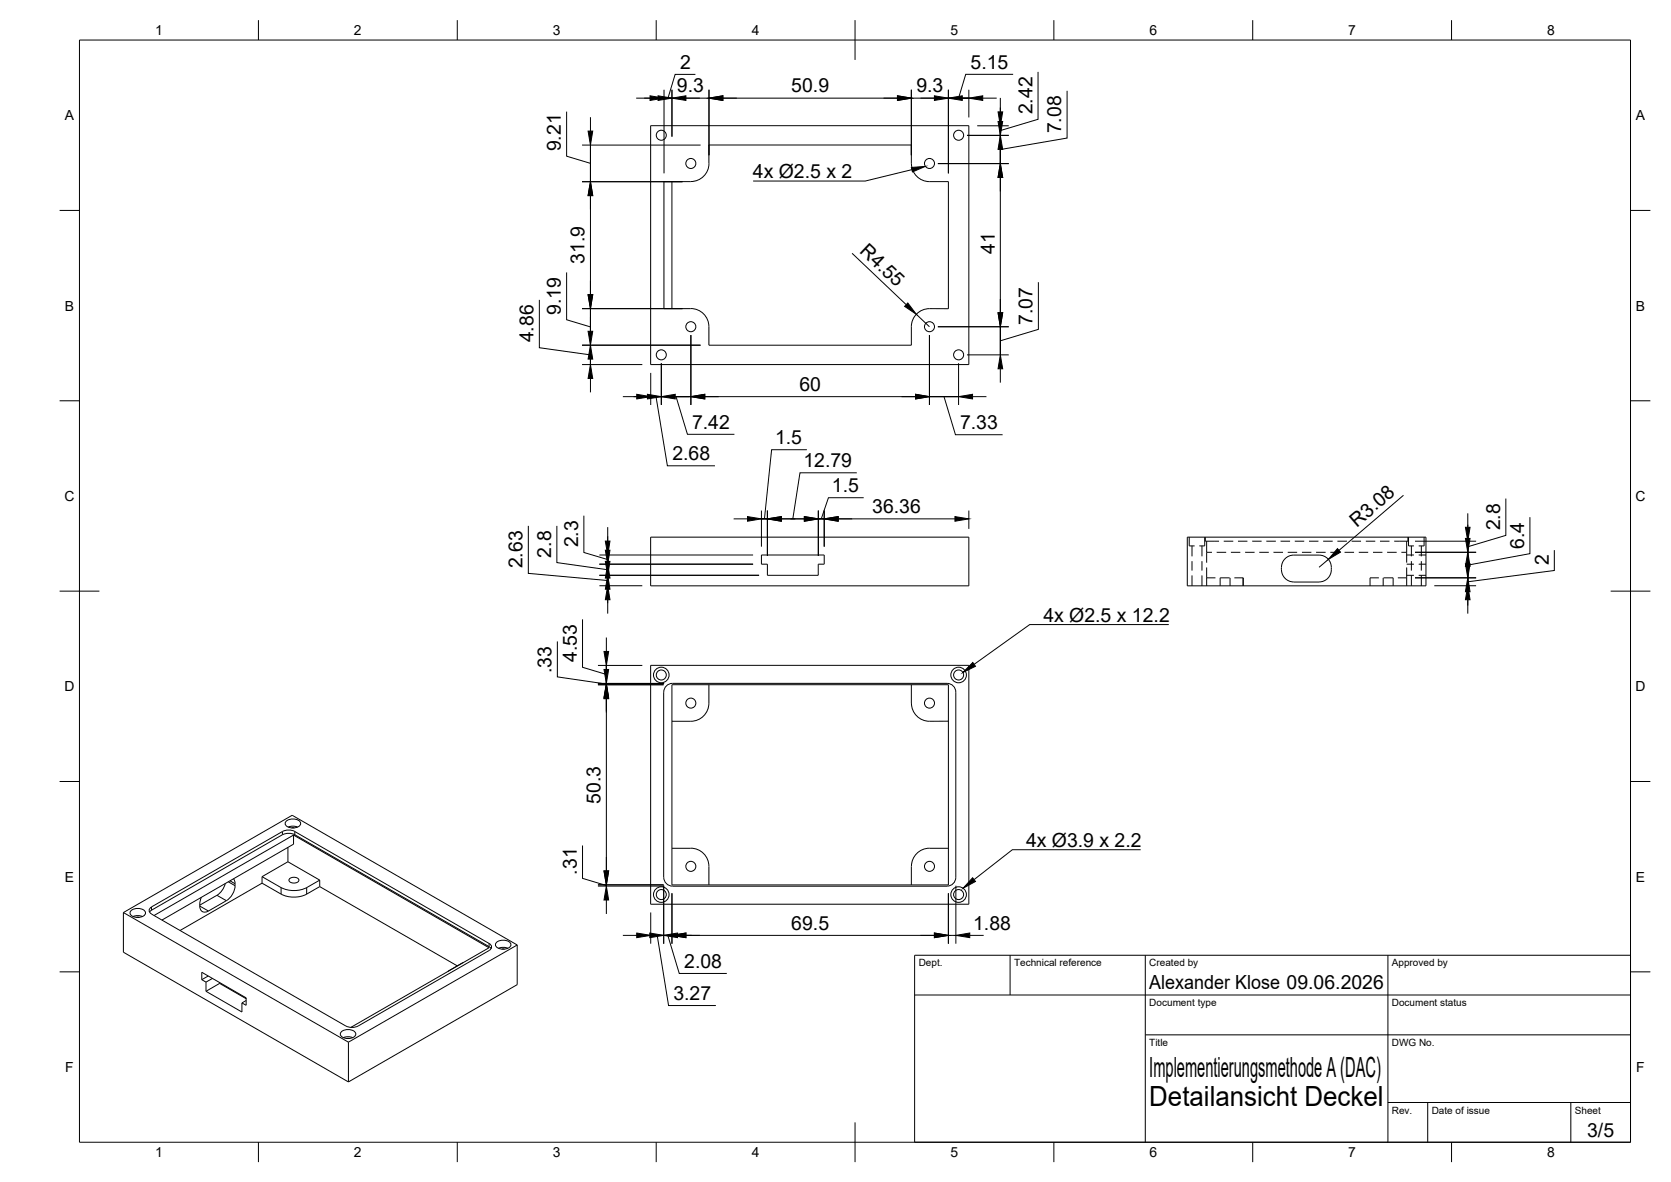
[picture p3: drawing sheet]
<svg xmlns="http://www.w3.org/2000/svg" width="420mm" height="297mm" viewBox="0 0 420 297" stroke-linecap="round" stroke-linejoin="round" font-family="sans-serif">
<!-- layer: Visible -->
<g fill="none" stroke="#000" stroke-width=".25">
<path d="M163.6 31.6h80v60h-80zM169 45.6v32M229.2 41.1a4.6 4.6 0 0 0 4.5 4.5h4.8v32h-4.8a4.6 4.6 0 0 0-4.5 4.5v4.6h-51v-4.6a4.5 4.5 0 0 0-4.5-4.5h-6.8v-32h6.8a4.6 4.6 0 0 0 4.6-4.5l-.1-4.7h51v4.7M163.6 135h80v12.2h-80zM191.5 139.5h15.7v2.3h-1.5v2.8h-12.7v-2.8h-1.5zM298.5 135h60v12.2h-60zM323.4 140.2l1.2-.6 .7-.1h6.4a3.4 3.4 0 0 1 3.1 3.4 3.4 3.4 0 0 1-3.1 3.4l-6.4-.1a3.4 3.4 0 0 1-3-2.3 3.4 3.4 0 0 1 1.1-3.7zM163.6 167.2h80v60h-80zM169 172.1h69.5v50.3h-69.5zM178.2 172.1v4.6a4.6 4.6 0 0 1-4.5 4.6h-4.7M229.2 172.1v4.6M229.2 176.7a4.6 4.6 0 0 0 4.5 4.6l4.8-.1"/>
<path d="M71.9 206.4a2.57 2.57 0 0 1 3.7 .4 1.59 1.59 0 0 1-2 1.3l-.4-.1a1.12 1.12 0 0 1-1.2-.4 1.12 1.12 0 0 1-.1-1.2zM72.4 213v3.6M72.4 216.6l8 4.6M72.4 216.6l-6.5 3.7M72.5 207.8l1.4-.2 .9 .2M73.3 208h.7M73.8 209.9l49.2 28.3-34.8 20M73.8 209.9l-35.1 20.2M73.8 209.9v2.2l-33.1 19.1M169 213.2h4.7a4.5 4.5 0 0 1 4.5 4.5v4.7M229.2 217.7v4.7M238.5 213.2h-4.8a4.5 4.5 0 0 0-4.5 4.5"/>
<path d="M31 229.3l42.5-24.4 56.5 32.6M31 229.3l56.6 32.6M31 229.3v10l56.6 32.6M32.9 228.9a2.57 2.57 0 0 1 3.7 .3 1.59 1.59 0 0 1-2 1.4l-.5-.1a1.12 1.12 0 0 1-1.1-.4 1.12 1.12 0 0 1-.1-1.2zM33.5 230.3l1.4-.2 .9 .2M34.3 230.5h.7M38.1 228.7l32.9-18.9 1-.4h1.1l1 .4 48.9 28.1 .5 .5M38.1 227.9l32.9-18.9 1-.4h1.1l1 .4 48.9 28.1a.94 .94 0 0 1 .6 .9 .94 .94 0 0 1-.6 .9l-32.9 18.9-1 .4h-1.1l-1-.4-48.9-28.1M38.1 228.7l-.5 .5M38.1 227.9a.94 .94 0 0 0-.6 .9 .94 .94 0 0 0 .6 .9M50.6 225.5a3.4 3.4 0 0 0 .3 3.6l.9 .1 .6-.3 4.5-2.6M56.6 222.1l-.4 1.1-1.2 1.5-4.8 2.8"/>
<path d="M58.7 220.8a4.3 4.3 0 0 1-1.8 5.5M65.9 221.9l4.8 2.8a7.2 7.2 0 0 0 6.4 0l3.3-1.9M65.9 221.9l-20.6 11.9M65.9 220.3v1.6M65.9 220.3l4.8 2.8M70.7 223a7.2 7.2 0 0 0 6.4 0M72.7 220.9a1.54 1.54 0 0 1 2.5 .3 1.45 1.45 0 0 1-2.6 0zM80.4 221.2v1.6M80.4 222.8l34.6 19.9M80.4 221.2l-3.3 1.9M124.8 236.9a2.57 2.57 0 0 1 3.7 .3 1.59 1.59 0 0 1-2 1.3h-.5a1.12 1.12 0 0 1-1.1-.4 1.12 1.12 0 0 1-.1-1.2zM125.4 238.3l1.4-.2 .9 .2"/>
<path d="M126.2 238.5h.7M130 237.5l-42.4 24.4M130 237.5v9.9l-42.4 24.5M169.1 222.7h69M169.1 222.7a2.23 2.23 0 0 1-2.2-2.2v-46.6a2.19 2.19 0 0 1 2.2-2.2h69a2.19 2.19 0 0 1 2.2 2.2v46.6a2.19 2.19 0 0 1-2.2 2.2M50.7 246.2v-1.9l11.2 6.5v1.8l-1.1-.6M50.7 246.2l1.1 .6M51.8 246.8v2.3M51.8 249.1l9 5.2v-2.3M52.4 245.3l-1.7 .9M53.4 245.9l-1.6 .9M55.2 246.9v.2"/>
<path d="M55.2 247.1l-3.4 2M55.2 247.1l6.7 3.9M61.9 251.4l-1.1 .6M85.8 259.4a2.57 2.57 0 0 1 3.6 .3 1.59 1.59 0 0 1-1.9 1.3h-.5a1.12 1.12 0 0 1-1.1-.4 1.12 1.12 0 0 1-.1-1.2zM113.1 243.8l-.5 .3M116.4 241.9l-3.3 1.9M86.3 260.8l1.5-.3 .9 .3M87.2 261h.7M87.6 261.9v10"/>
<circle cx="166.3" cy="34" r="1.26"/>
<circle cx="241" cy="34" r="1.26"/>
<circle cx="173.7" cy="41.1" r="1.26"/>
<circle cx="233.7" cy="41.1" r="1.26"/>
<circle cx="166.3" cy="89.2" r="1.26"/>
<circle cx="173.7" cy="82.1" r="1.26"/>
<circle cx="233.7" cy="82.1" r="1.26"/>
<circle cx="241" cy="89.2" r="1.26"/>
<circle cx="166.3" cy="169.6" r="1.96"/>
<circle cx="166.3" cy="169.6" r="1.26"/>
<circle cx="173.7" cy="176.7" r="1.26"/>
<circle cx="233.7" cy="176.7" r="1.26"/>
<circle cx="241" cy="169.6" r="1.96"/>
<circle cx="241" cy="169.6" r="1.26"/>
<circle cx="173.7" cy="217.7" r="1.26"/>
<circle cx="233.7" cy="217.7" r="1.26"/>
<circle cx="166.3" cy="224.8" r="1.96"/>
<circle cx="166.3" cy="224.8" r="1.26"/>
<circle cx="241" cy="224.8" r="1.96"/>
<circle cx="241" cy="224.8" r="1.26"/>
</g>
<!-- layer: Visible Narrow -->
<path d="M71 209v.8M74.1 209v.8M38.1 227.9v.8M50.2 227.7l2.2 1.2M54.5 225l2.4 1.3M57.4 221.6l1.7 1M57.8 221.3l1.3 .8M70.7 223.1v1.6M77.1 223.1v1.6M123 237.1v.8" fill="none" stroke="#000" stroke-width=".25"/>
<!-- layer: Hidden -->
<g fill="none" stroke="#000" stroke-width=".25">
<path d="M299 135v2.2h1.4M299.7 137.2v2.6M302.2 137.2v2.6M302.9 135v2.2h-1.3M303.1 135v1h3.4M303.4 136v5.4M303.4 138.8h1.3M305.9 138.8h2.4M307.7 136h2.4M309.5 138.8h2.4M311.3 136h2.3M313.1 138.8h2.3"/>
<path d="M314.9 136h2.3M316.6 138.8h2.4M318.4 136h2.4M320.2 138.8h2.4M322 136h2.4M323.8 138.8h2.4M325.6 136h2.3M327.4 138.8h2.3M329.1 136h2.4M330.9 138.8h2.4M332.7 136h2.4M334.5 138.8h2.4"/>
<path d="M336.3 136h2.4M338.1 138.8h2.4M339.9 136h2.3M341.7 138.8h2.3M343.4 136h2.4M345.2 138.8h2.4M347 136h2.4M348.8 138.8h2.4M352.4 138.8h1.3M353.7 139.5h1.8M353.7 136v5.4M354 135v1h-3.4"/>
<path d="M354.2 135v2.2h1.3M354.9 137.2v2.6M356.7 139.5h1.8M357.4 137.2v2.6M358.1 135v2.2h-1.4M299.7 141v2.4M299.7 144.6v2.6M302.2 141v2.4M302.2 144.6v2.6M303.4 142.6v4.6M303.4 145.2h2.2M306.8 145.2v2"/>
<path d="M306.8 145.2h2.4M309.3 145.2v2M310.4 145.2h2.2v2M312.6 145.2v2M346.7 145.2h-2.2v2M347.8 145.2v2M347.9 145.2h2.4v2M351.5 145.2h2.2M353.7 141.8h1.8M353.7 144.6h1.8M353.7 142.6v4.6M354.9 141v2.4"/>
<path d="M354.9 144.6v2.6M356.7 141.8h1.8M356.7 144.6h1.8M357.4 141v2.4M357.4 144.6v2.6"/>
</g>
<!-- layer: BORDER -->
<g fill="none" stroke="#000" stroke-width=".25">
<path d="M20 10.1h390v276.9h-390zM65 5.1v5M115 5.1v5M165 5.1v5M215 5.1v10M265 5.1v5M315 5.1v5M365 5.1v5M15 52.9h5M410 52.9h5M15 100.7h5M410 100.7h5"/>
<path d="M15 148.6h10M405 148.6h10M15 196.4h5M410 196.4h5M15 244.2h5M410 244.2h5M65 287v5M115 287v5M165 287v5M215 282.1v9.9M265 287v5M315 287v5"/>
<path d="M365 287v5"/>
</g>
<!-- layer: TITLEBLOCK -->
<path d="M230 240.1h180v46.9h-180zM230 250h180M254 240.1v9.9M288 240.1v46.9M349 240.1v46.9M288 260.1h122M349 277.1h61M359 277.1v9.9M395 277.1v9.9" fill="none" stroke="#000" stroke-width=".25"/>
<!-- layer: Leaders -->
<path d="M229.2 42.1l3.5-.3-3.3 1.4zM244.6 166.5l.7 .9-3.2 1.6zM244.6 220.6l.7 .9-3.1 1.7z" fill="#000" stroke="#000" stroke-width=".25"/>
<path d="M229.3 42.6l-11.7 2.9h-28.2M293.9 157h-35l-14 9.9M286.8 213.5h-32.2l-9.7 7.6" fill="none" stroke="#000" stroke-width=".25"/>
<!-- layer: FD_Dimensions -->
<g fill="none" stroke="#000" stroke-width=".25">
<path d="M174.9 18.7h-5.1l-1.8 6M254.7 18.7h-11.9l-1.8 6M261 18.1v11.9l-9.5 2.8M142.5 28.1v11.2l6 1.7M146.3 36.5h29.8M148.5 29.4v3.5M160 24.7h5.5M167 22.5v21.1M169 24.7h-2h2M169 24.7h9.3M169 22.5v11.8M178.3 22.5v16.5"/>
<path d="M181.8 24.7h43.9M229.2 24.7h9.3M229.2 22.5v16.5M238.5 22.5v21.1M242 24.7h3.4M243.1 34h10.5M243.6 24.7h-5.1h5.1M243.6 22.5v7M245.7 31.6h7.9M247.1 24.7h3.5M251.5 34v-2.4v2.4M251.5 24.6v5.9"/>
<path d="M251.5 37.5v3.5M268.3 22.8v11.9l-16.8 2.9M146.3 45.7h25.3M148.5 45.7v-9.2v9.2M148.5 49.2v24.8M235.8 41.1h17.8M251.5 41.1v-7.1v7.1M251.5 44.6v34M135.6 75.4v12l12.9 1.8M142.5 68.5v11.9l6 1.8M146.3 77.6h25.3M148.5 79.7v3.6"/>
<path d="M214.2 63.7l13.7 12.9M230.4 79l3.3 3.1M261.1 70.9v11.9l-9.6 2.8M146.3 91.6h15.2M146.3 86.7h29.8M148.5 91.6v-4.9v4.9M148.5 86.7v-9.1v9.1M148.5 90.2v3.6M148.5 95.1v3.5M156.6 99.7h6.2M163.6 99.7h2.7h-2.7M163.6 93.7v8.1"/>
<path d="M165 99.7l2.8 17.4h12M166.3 99.7h7.4h-7.4M166.3 91.3v10.5M169.8 99.7h3.5M170 99.7l2.8 9.4h11.9M173.7 84.2v17.6M177.2 99.7h53M233.7 99.7h7.3h-7.3M233.7 84.2v17.6M235.8 82.1h17.8M237.4 99.7l2.8 9.5h11.9M241 91.3v10.5"/>
<path d="M243.1 89.2h10.5M244.5 99.7h3.5M251.5 89.2v-7.1v7.1M251.5 92.7v3.5M202.9 113h-8.9l-1.8 17.4M215.4 118.8h-14.3l-1.8 11.6M132.8 132.2v11.9l20 1.8M140 132.2v9.2l12.8 1.8M146.8 129.6v9.2l6 1.8M150.7 139.5h38.7M152.8 139.5v2.3v-2.3M152.8 132.5v8.6"/>
<path d="M184.5 130.4h3.5M191.5 128.3v9.1M193 130.4h-1.5h1.5M193 128.3v11.4M196.5 130.4h5.7M205.8 128.3v11.4M207.2 130.4h-1.4h1.4M207.2 128.3v9.1M210.8 130.4h29.3M217.2 125.1h-8.9l-1.8 5.3M243.6 128.3v4.6M352.9 124.5l-16.2 13.8"/>
<path d="M355.8 138.8h15.4M355.8 136h15.4M369.1 138.8v-2.8v2.8M369.1 129v6.3M369.1 138.2v3.5M378.6 125.3v9.2l-9.5 2.9M384.7 130v9.1l-15.6 2.9M390.8 138.2v5.2l-21.7 2.8M146.5 155.6v12.1l6 1.8M150.7 141.8h38.7M150.7 144.6h40.2M150.7 147.2h10.8"/>
<path d="M152.8 141.8v2.8v-2.8M152.8 144.6v2.6v-2.6M152.8 145.3v8.9M334 140.6l-2.3 2M355.8 145.2h15.4M360.6 147.2h10.6M369.1 147.2v-2v2M369.1 145.2v-6.4v6.4M369.1 142.3v3.5M369.1 148.7v5.5M140.1 161.2v8.9l12.4 1.8M150.3 172.1h16.6"/>
<path d="M150.3 171.8h16.7M150.3 167.2h11.2M152.5 172.1v-.3v.3M152.5 171.8v-4.6v4.6M152.5 160.2v3.5M152.5 164.7v3.5M152.5 175.2v43.7M146.5 212.5v8.2l6 1.8M150.3 222.7h16.7M150.3 222.4h16.6M152.5 222.7v-.3v.3M152.5 226.2v3.5"/>
<path d="M156.6 235.1h6.8M163.6 235.1h3.3h-3.3M163.6 229.3v7.9M165.2 235.1l2.9 17.6h11.9M166.9 235.1h2.1h-2.1M166.9 222.6v14.6M167.9 235.1l2.9 9.5h12M169 224.5v12.7M170.4 235.1h64.5M238.5 224.5v12.7M238.5 235.1h1.8M240.3 222.6v14.6"/>
<path d="M243.8 235.1h3.5"/>
</g>
<g fill="#000" stroke="#000" stroke-width=".25">
<path d="M147.9 32.9h1.1l-.5 3.6zM163.4 24.1l3.6 .6-3.6 .5zM165.5 24.1l3.5 .6-3.5 .5zM169 24.7l3.5-.6v1.1zM178.3 24.7l3.5-.6v1.1zM225.7 24.1l3.5 .6-3.5 .5zM234.9 24.1l3.6 .6-3.6 .5zM238.5 24.7l3.5-.6v1.1zM243.6 24.7l3.5-.6v1.1zM251 30.5h1.1l-.6 3.5zM251.5 34l.6 3.5h-1.1zM251 28.1h1.1l-.6 3.5z"/>
<path d="M148.5 45.7l.5 3.5h-1.1zM251.5 41.1l.6 3.5h-1.1zM147.9 74h1.1l-.5 3.6zM228.3 76.1l2.1 2.9-2.9-2zM251 78.6h1.1l-.6 3.5zM148.5 91.6l.5 3.5h-1.1zM147.9 83.3h1.1l-.5 3.4zM148.5 86.7l.5 3.5h-1.1zM160.1 99.1l3.5 .6-3.5 .6zM162.8 99.1l3.5 .6-3.5 .6zM166.3 99.7l3.5-.6v1.2zM173.7 99.7l3.5-.6v1.2z"/>
<path d="M230.2 99.1l3.5 .6-3.5 .6zM241 99.7l3.5-.6v1.2zM251.5 89.2l.6 3.5h-1.1zM152.2 136h1.2l-.6 3.5zM152.2 138.3h1.2l-.6 3.5zM188 129.8l3.5 .6-3.5 .6zM193 130.4l3.5-.6v1.2zM202.2 129.8l3.6 .6-3.6 .6zM207.2 130.4l3.6-.6v1.2zM240.1 129.8l3.5 .6-3.5 .6zM336.3 137.9l.8 .9-3.1 1.8zM368.5 135.3h1.1l-.5 3.5z"/>
<path d="M368.5 132.5h1.1l-.5 3.5zM152.8 141.8l.6 3.5h-1.2zM152.8 144.6l.6 3.5h-1.2zM152.2 141.1h1.2l-.6 3.5zM152.8 147.2l.6 3.5h-1.2zM369.1 147.2l.5 3.5h-1.1zM368.5 141.7h1.1l-.5 3.5zM369.1 145.2l.5 3.5h-1.1zM369.1 138.8l.5 3.5h-1.1zM152.5 172.1l.5 3.5h-1.1zM151.9 168.2h1.1l-.5 3.6zM152.5 171.8l.5 3.4h-1.1z"/>
<path d="M151.9 163.7h1.1l-.5 3.5zM151.9 218.9h1.1l-.5 3.5zM152.5 222.7l.5 3.5h-1.1zM160.1 234.5l3.5 .6-3.5 .5zM163.4 234.5l3.5 .6-3.5 .5zM166.9 235.1l3.5-.6v1.1zM169 235.1l3.5-.6v1.1zM234.9 234.5l3.6 .6-3.6 .5zM240.3 235.1l3.5-.6v1.1z"/>
</g>
<g font-size="7">
<text x="289" y="270.6">Implementierungsmethode A (DAC)</text>
<text x="289" y="278.1">Detailansicht Deckel</text>
</g>
<g font-size="4.9">
<text x="171" y="17.3">2</text>
<text x="244" y="17.2">5.15</text>
<text x="170.2" y="23.2">9.3</text>
<text x="199" y="23.2">50.9</text>
<text x="230.4" y="23.2">9.3</text>
<text x="259.6" y="28.7" transform="rotate(-90 259.6 28.7)">2.42</text>
<text x="266.8" y="33.5" transform="rotate(-90 266.8 33.5)">7.08</text>
<text x="141" y="38.1" transform="rotate(-90 141 38.1)">9.21</text>
<text x="189.3" y="44.8">4x Ø2.5 x 2</text>
<text x="216" y="63.3" transform="rotate(43 216 63.3)">R4.55</text>
<text x="250.1" y="63.9" transform="rotate(-90 250.1 63.9)">41</text>
<text x="147" y="66.4" transform="rotate(-90 147 66.4)">31.9</text>
<text x="141" y="79.1" transform="rotate(-90 141 79.1)">9.19</text>
<text x="259.6" y="81.6" transform="rotate(-90 259.6 81.6)">7.07</text>
<text x="134.2" y="86" transform="rotate(-90 134.2 86)">4.86</text>
<text x="201" y="98.2">60</text>
<text x="174" y="107.7">7.42</text>
<text x="241.4" y="107.8">7.33</text>
<text x="194.9" y="111.6">1.5</text>
<text x="169.1" y="115.6">2.68</text>
<text x="202" y="117.4">12.79</text>
<text x="209.2" y="123.6">1.5</text>
<text x="219.3" y="128.9">36.36</text>
<text x="145.4" y="137.6" transform="rotate(-90 145.4 137.6)">2.3</text>
<text x="341.1" y="132.6" transform="rotate(-40 341.1 132.6)">R3.08</text>
<text x="377.2" y="133.3" transform="rotate(-90 377.2 133.3)">2.8</text>
<text x="383.2" y="137.9" transform="rotate(-90 383.2 137.9)">6.4</text>
<text x="131.4" y="142.8" transform="rotate(-90 131.4 142.8)">2.63</text>
<text x="138.6" y="140.1" transform="rotate(-90 138.6 140.1)">2.8</text>
<text x="389.4" y="142.1" transform="rotate(-90 389.4 142.1)">2</text>
<text x="262.3" y="156.3">4x Ø2.5 x 12.2</text>
<text x="145" y="166.3" transform="rotate(-90 145 166.3)">4.53</text>
<text x="138.7" y="169.1" transform="rotate(-90 138.7 169.1)">.33</text>
<text x="151" y="202" transform="rotate(-90 151 202)">50.3</text>
<text x="258" y="212.8">4x Ø3.9 x 2.2</text>
<text x="145" y="219.8" transform="rotate(-90 145 219.8)">.31</text>
<text x="199" y="233.6">69.5</text>
<text x="244.7" y="233.7">1.88</text>
<text x="172" y="243.2">2.08</text>
<text x="169.3" y="251.2">3.27</text>
<text x="289" y="248.5">Alexander Klose 09.06.2026</text>
<text x="399.1" y="285.7">3/5</text>
</g>
<g font-size="3.5">
<text x="39" y="8.8">1</text>
<text x="89" y="8.8">2</text>
<text x="139" y="8.8">3</text>
<text x="189" y="8.8">4</text>
<text x="239" y="8.8">5</text>
<text x="289" y="8.8">6</text>
<text x="339" y="8.8">7</text>
<text x="389" y="8.8">8</text>
<text x="16.3" y="30.2">A</text>
<text x="411.3" y="30.2">A</text>
<text x="16.3" y="78">B</text>
<text x="411.3" y="78">B</text>
<text x="16.2" y="125.9">C</text>
<text x="411.2" y="125.9">C</text>
<text x="16.2" y="173.7">D</text>
<text x="411.2" y="173.7">D</text>
<text x="16.3" y="221.6">E</text>
<text x="411.3" y="221.6">E</text>
<text x="16.4" y="269.4">F</text>
<text x="411.4" y="269.4">F</text>
<text x="39" y="290.8">1</text>
<text x="89" y="290.8">2</text>
<text x="139" y="290.8">3</text>
<text x="189" y="290.8">4</text>
<text x="239" y="290.8">5</text>
<text x="289" y="290.8">6</text>
<text x="339" y="290.8">7</text>
<text x="389" y="290.8">8</text>
</g>
<g font-size="2.5">
<text x="231" y="242.9">Dept.</text>
<text x="255" y="242.9">Technical reference</text>
<text x="289" y="242.9">Created by</text>
<text x="350" y="242.9">Approved by</text>
<text x="289" y="252.8">Document type</text>
<text x="350" y="252.8">Document status</text>
<text x="289" y="262.9">Title</text>
<text x="350" y="262.9">DWG No.</text>
<text x="350" y="279.9">Rev.</text>
<text x="360" y="279.9">Date of issue</text>
<text x="396" y="279.9">Sheet</text>
</g>
</svg>
